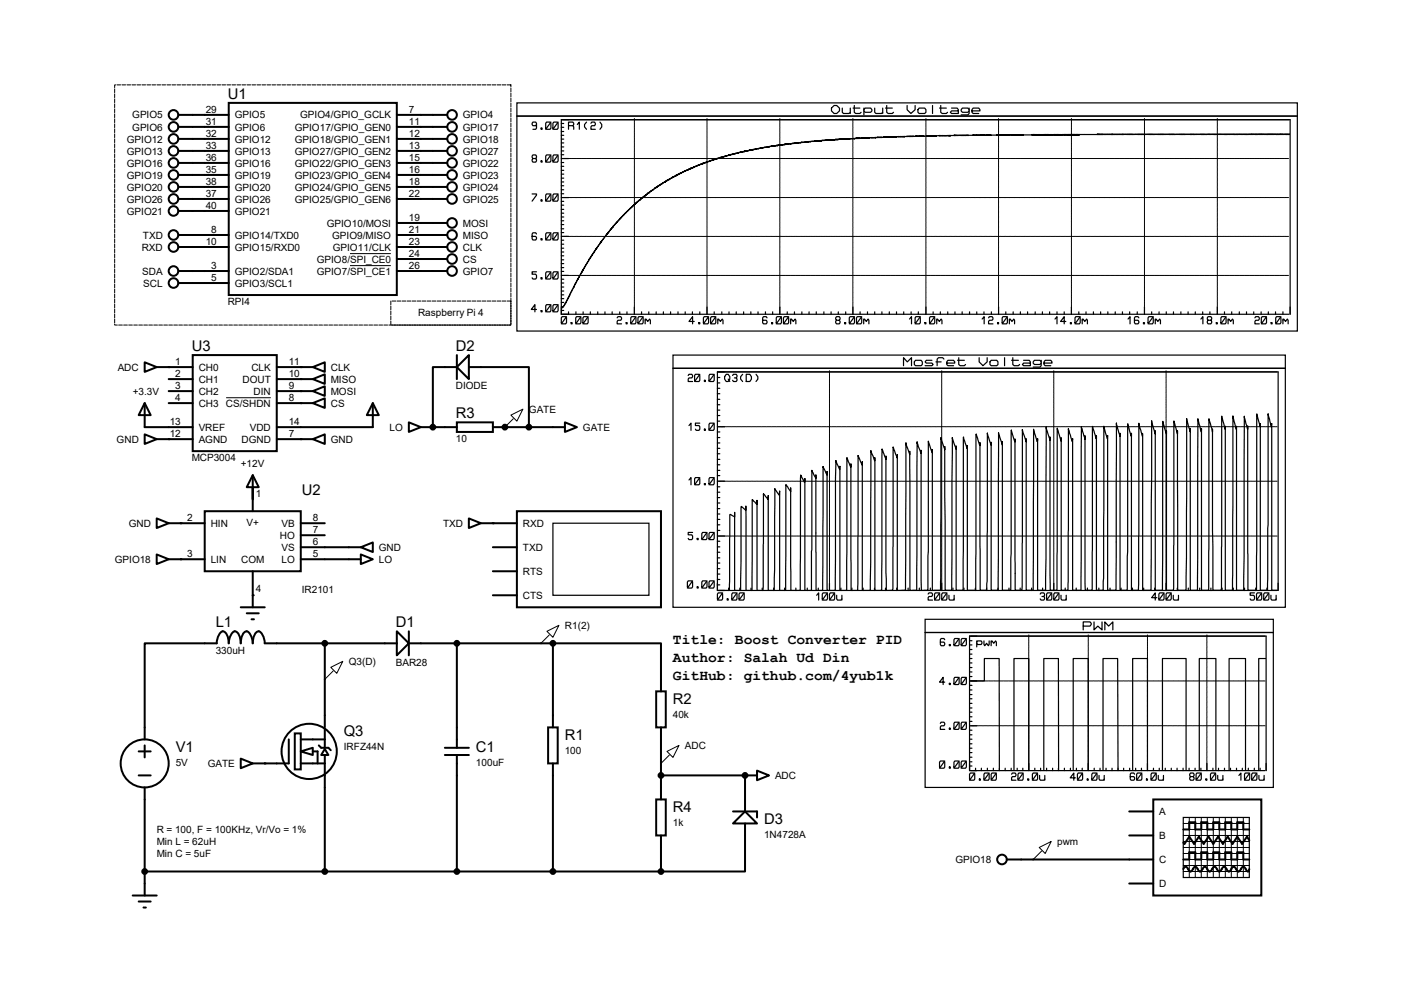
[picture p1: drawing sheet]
<svg xmlns="http://www.w3.org/2000/svg" width="297mm" height="210mm" viewBox="0 0 297 210" stroke-linecap="round" stroke-linejoin="round" font-family="sans-serif">
<g fill="none" stroke="#000" stroke-width=".42">
<path d="M37.7 24.3h10.7M37.7 26.8h10.7M37.7 31.9h10.7M37.7 37h10.7M37.7 29.4h10.7M37.7 34.5h10.7M37.7 39.5h10.7M48.4 21.8h35.5v40.6h-35.5zM83.9 24.3h10.7M83.9 26.8h10.7M83.9 31.9h10.7M83.9 37h10.7"/>
<path d="M83.9 29.4h10.7M83.9 34.5h10.7M83.9 39.5h10.7M37.7 57.3h10.7M37.7 59.9h10.7M37.7 42.1h10.7M37.7 52.2h10.7M37.7 44.6h10.7M37.7 49.7h10.7M83.9 57.3h10.7M83.9 42.1h10.7M83.9 52.2h10.7"/>
<path d="M83.9 49.7h10.7M83.9 47.2h10.7M83.9 54.8h10.7M30.6 76.6l2.5 1-2.5 1.1zM33.1 77.6h7.7M40.8 75.1h17.7v20.3h-17.7zM58.5 77.6h7.7M66.2 77.6l2.5-1v2.1zM96.6 77.6h-5v12.7M96.6 75.1v5.1M99.2 75.1v5.1l-2.6-2.6zM99.2 77.6h12.7v12.7"/>
<path d="M30.6 91.9l2.5 1-2.5 1zM30.6 85.3l1.3 2.5h-2.6zM30.6 85.3v5h10.2M33.1 92.9h7.7M35.7 80.2h5.1M35.7 82.7h5.1M35.7 85.3h5.1M58.5 80.2h7.7M58.5 82.7h7.7M58.5 92.9h7.7M58.5 85.3h7.7M66.2 80.2l2.5-1v2z"/>
<path d="M66.2 82.7l2.5-1v2zM66.2 92.9l2.5-1v2zM66.2 85.3l2.5-1.1v2.1zM78.9 85.3l1.2 2.5h-2.5zM78.9 85.3v5h-20.4M86.5 89.3l2.5 1-2.5 1.1zM89 90.3h7.6M96.6 89.3h7.7v2.1h-7.7zM104.3 90.3h15.2M119.5 89.3l2.5 1-2.5 1.1zM33.1 109.6l2.6 1.1-2.6 1zM33.1 117.3l2.6 1-2.6 1z"/>
<path d="M35.7 118.3h7.6M35.7 110.7h7.6M43.3 108.1h20.3v12.7h-20.3zM53.5 100.5l1.2 2.5h-2.5zM53.5 100.5v7.6M63.6 115.7h12.7M63.6 118.3h12.7M63.6 110.7h5.1M63.6 113.2h5.1M76.3 115.7l2.6-1v2.1zM76.3 117.3l2.6 1-2.6 1zM99.2 109.6l2.5 1.1-2.5 1z"/>
<path d="M101.7 110.7h7.6M104.3 115.7h5M109.3 108.1h30.5v20.3h-30.5zM50.9 128.4h5.1M52.2 129.7h2.5M53.2 131h.5M53.5 120.8v7.6M68.7 136.1v17.7M83.9 133.5l2.6 2.6-2.6 2.5zM83.9 136.1h-27.9a2.69 2.69 0 0 0-1.3-2.6 2.31 2.31 0 0 0-1.2 2.6 2.69 2.69 0 0 0-1.3-2.6 2.31 2.31 0 0 0-1.3 2.6 2.31 2.31 0 0 0-1.2-2.6 2.69 2.69 0 0 0-1.3 2.6 2.31 2.31 0 0 0-1.3-2.6 2.69 2.69 0 0 0-1.3 2.6h-15.2v20.3M86.5 136.1h30.5M86.5 133.5v5.1"/>
<path d="M96.6 136.1v22.1M104.3 120.8h5M104.3 125.9h5M117 136.1h22.8v10.1M117 136.1v17.7M29.3 158.9h2.6M30.6 157.6v2.6M61.1 156.4v5.1h-7.6M62.4 155.1h1.2v7.6h-1.2zM63.6 158.9l2.6-.7v1.5zM63.6 156.4h5.1M66.2 158.9h1v2.6"/>
<path d="M67.4 157.6l.5 .6h1.6l.5 .5M68.7 158.4l.8 1.3h-1.6zM68.7 154.1v4.1M68.7 159.7v24.6M94.1 158.2h5.1M94.1 159.7h5.1M96.6 159.7v24.6M116 153.8h2v7.7h-2zM138.8 146.2h2v7.6h-2zM139.8 153.8v15.3M29.3 164h2.6M30.6 166.5v22.9"/>
<path d="M50.9 160.4l2.6 1.1-2.6 1zM63.6 161.5h5.1M117 161.5v22.8M138.8 169.1h2v7.6h-2zM139.8 176.7v7.6M139.8 164h20.3M155.1 171.6h5v1.3M157.6 171.6l2.5 2.6h-5zM157.6 174.2v10.1h-17.8M157.6 164v7.6M160.1 163l2.6 1-2.6 1zM238.9 171.6h5.1"/>
<path d="M238.9 176.7h5.1M244 169.1h22.8v20.3h-22.8zM250.3 175.4h1.3v-1.5h1.3v1.5h1.2v-1.5h1.3v1.5h1.3v-1.5h1.2v1.5h1.3v-1.5h1.3v1.5h1.2v-1.5h1.3v1.5h1.3M264.3 177.7l-.5-.7-1 1.5-1.1-1.5-1 1.5-1-1.5-1 1.5-1-1.5-1 1.5-1-1.5-1.1 1.5-1-1.5-1 1.5-1-1.5-1 1.5-.3-.3M28.1 189.4h5M29.3 190.7h2.6M30.4 191.9h.5M30.6 184.3h109.2M213 181.8h31M238.9 186.9h5.1M250.3 183.8l.5-.5 1 1 1.1-1 1 1 1-1 1 1 1-1 1 1 1.1-1 1 1 1-1 1 1 1-1 1 1 .3-.5M250.3 181.8h1.3v-1.5h1.3v1.5h1.2v-1.5h1.3v1.5h1.3v-1.5h1.2v1.5h1.3v-1.5h1.3v1.5h1.2v-1.5h1.3v1.5h1.3"/>
<circle cx="36.7" cy="24.3" r="1.02"/>
<circle cx="36.7" cy="31.9" r="1.02"/>
<circle cx="36.7" cy="29.4" r="1.02"/>
<circle cx="36.7" cy="39.5" r="1.02"/>
<circle cx="36.7" cy="37" r="1.02"/>
<circle cx="36.7" cy="34.5" r="1.02"/>
<circle cx="36.7" cy="26.8" r="1.02"/>
<circle cx="95.6" cy="34.5" r="1.02"/>
<circle cx="95.6" cy="31.9" r="1.02"/>
<circle cx="95.6" cy="24.3" r="1.02"/>
<circle cx="95.6" cy="29.4" r="1.02"/>
<circle cx="95.6" cy="26.8" r="1.02"/>
<circle cx="95.6" cy="37" r="1.02"/>
<circle cx="95.6" cy="39.5" r="1.02"/>
<circle cx="36.7" cy="42.1" r="1.02"/>
<circle cx="36.7" cy="57.3" r="1.02"/>
<circle cx="36.7" cy="52.2" r="1.02"/>
<circle cx="36.7" cy="49.7" r="1.02"/>
<circle cx="36.7" cy="44.6" r="1.02"/>
<circle cx="36.7" cy="59.9" r="1.02"/>
<circle cx="95.6" cy="47.2" r="1.02"/>
<circle cx="95.6" cy="52.2" r="1.02"/>
<circle cx="95.6" cy="42.1" r="1.02"/>
<circle cx="95.6" cy="49.7" r="1.02"/>
<circle cx="95.6" cy="54.8" r="1.02"/>
<circle cx="95.6" cy="57.3" r="1.02"/>
<circle cx="65.4" cy="158.9" r="5.8"/>
<circle cx="30.6" cy="161.5" r="5.1"/>
<circle cx="212" cy="181.8" r="1.02"/>
</g>
<g fill="#000">
<circle cx="35.7" cy="77.6" r=".21"/>
<circle cx="63.6" cy="77.6" r=".21"/>
<circle cx="35.7" cy="92.9" r=".21"/>
<circle cx="63.6" cy="80.2" r=".21"/>
<circle cx="63.6" cy="85.3" r=".21"/>
<circle cx="63.6" cy="92.9" r=".21"/>
<circle cx="63.6" cy="82.7" r=".21"/>
<circle cx="91.6" cy="90.3" r=".21"/>
<circle cx="106.8" cy="90.3" r=".21"/>
<circle cx="38.2" cy="118.3" r=".21"/>
<circle cx="38.2" cy="110.7" r=".21"/>
<circle cx="104.3" cy="110.7" r=".21"/>
<circle cx="53.5" cy="125.9" r=".21"/>
<circle cx="56" cy="161.5" r=".21"/>
<circle cx="157.6" cy="164" r=".21"/>
</g>
<path d="M24.3 17.9h83.8v50.8h-83.8zM82.7 63.7h25.4v5h-25.4z" fill="none" stroke="#000" stroke-width=".21" stroke-dasharray=".8 .3"/>
<g fill="none" stroke="#000" stroke-width=".21">
<path d="M119 33.5h153.7M134.2 25.1v41.4M149.6 25.1v41.4M165 25.1v41.4M180.4 25.1l.1 41.4M195.9 25.1v41.4M211.2 25.1l.1 41.4M226.7 25.1v41.4M242.1 25.1v41.4M257.5 25.1l.1 41.4M74 53.6h8.7M74 56.2h8.7"/>
<path d="M119 58.3h153.7M119 50h153.7M119 41.8h153.7M175.5 78.4v46.5M199.2 78.4l.1 46.5M222.9 78.4l.1 46.5M246.7 78.4v46.5M47.8 84.1h9.5M108.1 87.8l2.5-1.3-1.3 2.6zM108.6 88.6l-1.8 1.7M152 90.3h118.2M152 113.4h118.2"/>
<path d="M152 101.8h118.2M115.7 133.5l2.5-1.3-1.2 2.6zM116.2 134.3l-1.8 1.8M217.6 134.3l.1 28.7M230.2 134.3l.1 28.7M242.7 134.3l.1 28.7M255.3 134.3l.1 28.7M70 141.1l2.5-1.2-1.3 2.5zM70.5 141.9l-1.8 1.8M141.1 158.9l2.5-1.3-1.2 2.6zM141.6 159.7l-1.8 1.8M205.4 153.5h62.2"/>
<path d="M205.4 144h62.2M219.8 179.2l2.6-1.2-1.3 2.5zM250.3 176.7h14M250.3 174.2h14M250.3 175.4h14M250.3 178h14M250.3 179.2h14M251.6 172.9v12.7M252.9 172.9v12.7M254.1 172.9l.1 12.7M255.4 172.9v12.7M256.7 172.9v12.7"/>
<path d="M257.9 172.9l.1 12.7M259.2 172.9v12.7M260.5 172.9v12.7M261.7 172.9l.1 12.7M263 172.9l.1 12.7M220.3 180l-1.7 1.8M250.3 180.5h14M250.3 181.8h14M250.3 183h14M250.3 184.3h14"/>
</g>
<g fill="none" stroke="#000" stroke-width=".25">
<path d="M109.3 21.8h165.1v48.2h-165.1zM109.3 24.6h165.1M112.7 33.5l-.1-.2 .1-.5h.6l.2 .2-.2 .5h-.6l-.1 .3 .1 .5h.6l.2-.3-.2-.5M113.5 26.3l-.2 .3h-.6l-.1-.3 .1-.5h.6l.2 .3v1l-.2 .2h-.6M114.5 34h.2v.3h-.2zM114.5 27.1h.2v.2h-.2zM115.6 32.8h.8l.1 .2v1l-.1 .3h-.8l-.2-.3v-1zM115.6 25.8h.8l.1 .3v1l-.1 .2h-.8l-.2-.2v-1zM116.5 32.8l-1.1 1.5M116.5 25.8l-1.1 1.5M117.1 32.8h.8l.2 .2v1l-.2 .3h-.8l-.1-.3v-1zM117.1 25.8h.8l.2 .3v1l-.2 .2h-.8l-.1-.2v-1z"/>
<path d="M118.1 32.8l-1.1 1.5M118.1 25.8l-1.1 1.5M118.7 39.3h.6M118.7 38.5h.6M118.7 37.7h.6M118.7 36.8h.6M118.7 36h.6M118.7 35.2h.6M118.7 34.4h.6M118.7 33.5h1.6M118.7 32.7h.6M118.7 31.9h.6"/>
<path d="M118.7 31.1h.6M118.7 30.2h.6M118.7 29.4h.6M118.7 28.6h.6M118.7 27.8h.6M118.7 26.9h.6M118.7 26.1h.6M120.3 26.6h.9l.2-.5-.2-.3h-.9v1.5M121.2 26.6l.2 .2v.5M122.1 26.3l.5-.5v1.5M124.1 25.8l-.4 .5v.5l.4 .5M125 26.1l.2-.3h.6l.1 .5-.1 .3h-.6l-.2 .2v.5h.9"/>
<path d="M126.9 25.8l.4 .5v.5l-.4 .5M175.9 22.9l.5-.6h.6l.6 .6v.6l-.6 .5h-.6l-.5-.5zM178.2 22.9v.8l.2 .3h1.2l.3-.3M179.9 22.9v1.1M180.5 22.9h1.4M180.7 22.3v1.4l.3 .3h.9l.3-.3M182.8 22.9v1.4M182.8 23.2l.2-.3h1.2l.2 .3v.3l-.2 .2h-1.2l-.2-.2M185 22.9v.8l.3 .3h1.2l.2-.3M186.7 22.9v1.1M187.3 22.9h1.5M187.6 22.3v1.4l.3 .3h.9l.2-.3"/>
<path d="M191.9 22.3v.9l.8 .8 .9-.8v-.9M194.4 22.9h1.2l.3 .3v.5l-.3 .3h-1.2l-.2-.3v-.5zM197.3 22.3v1.7M198.8 22.9h1.4M199 22.3v1.4l.3 .3h.9l.2-.3M201.3 22.9h1.2l.2 .3v.8h-1.4l-.3-.3 .3-.2h1.4M205 22.9v1.1l-.2 .3h-1.5M205 23.2l-.2-.3h-1.2l-.3 .3v.3l.3 .2h1.2l.2-.2M205.6 23.5h1.7l-.2-.6h-1.2l-.3 .3v.5l.3 .3h1.2M272.8 28.4h-54.5l-1.8 .2-17.8 .1-.6 .1-2.1-.1-.5 .1-7.1 .1-.4 .1h-1.1l-.3 .1-9.1 .3-.2 .1h-.6l-.1 .1-5.5 .3-.1 .2-.5-.1-.1 .1-1.8 .1-.1 .1-.4-.1-.1 .2-5.4 .6-3.9 .7-.1 .1-.1-.1-2.2 .6h-.1l-.1 .1-3.6 .8v.2l-.1-.1v.1l-.8 .1-.7 .4-.1-.1-1.4 .6-.1-.1-5.9 2.5v.2l-1.3 .5v.2l-1 .4-.3 .4-1.7 .9-4.6 3.5-4.5 4.6-.4 .6-.6 .6-.2 .4-.1-.1-.8 1-.6 1-.1 .1-.2 .3-.1 .1-2 2.9-2 3.4-3.4 6.7-.3 .4-.5 .2M112.6 41h.9v.3l-.9 1.2M113.5 57.5h-.9v.5h.7l.2 .3v.5l-.2 .2h-.6l-.1-.2"/>
<path d="M113.5 49.5l-.2-.3h-.6l-.1 .3v1l.1 .3h.6l.2-.3-.2-.5h-.7M114.5 58.8h.2v.2h-.2zM114.5 50.5h.2v.3h-.2zM114.5 42.3h.2v.2h-.2zM115.6 57.5h.8l.1 .2v1.1l-.1 .2h-.8l-.2-.2v-1.1zM115.6 49.2h.8l.1 .3v1l-.1 .3h-.8l-.2-.3v-1zM115.6 41h.8l.1 .3v1l-.1 .2h-.8l-.2-.2v-1zM116.5 57.5l-1.1 1.5M116.5 49.2l-1.1 1.6M116.5 41l-1.1 1.5M117.1 57.5h.8l.2 .2v1.1l-.2 .2h-.8l-.1-.2v-1.1zM117.1 49.2h.8l.2 .3v1l-.2 .3h-.8l-.1-.3v-1z"/>
<path d="M117.1 41h.8l.2 .3v1l-.2 .2h-.8l-.1-.2v-1zM118.1 57.5l-1.1 1.5M118.1 49.2l-1.1 1.6M118.1 41l-1.1 1.5M118.7 59.9h.6M118.7 59.1h.6M118.7 58.3h1.6M118.7 57.4h.6M118.7 56.6h.6M118.7 55.8h.6M118.7 54.9h.6M118.7 54.1h.6"/>
<path d="M118.7 53.3h.6M118.7 52.5h.6M118.7 51.6h.6M118.7 50.8h.6M118.7 50h1.6M118.7 49.2h.6M118.7 48.4h.6M118.7 47.5h.6M118.7 46.7h.6M118.7 45.9h.6M118.7 45.1h.6M118.7 44.3h.6"/>
<path d="M118.7 43.4h.6M118.7 42.6h.6M118.7 41.8h1.6M118.7 41h.6M118.7 40.1h.6M113.5 65.4h-1.1l.8-1v1.6M114.5 65.7h.2v.3h-.2zM115.6 64.4h.8l.1 .3v1l-.1 .3h-.8l-.2-.3v-1zM116.5 64.4l-1.1 1.6M117.1 64.4h.8l.2 .3v1l-.2 .3h-.8l-.1-.3v-1zM118.1 64.4l-1.1 1.6M118.7 65.7h.6"/>
<path d="M118.7 64.9h.6M118.7 64h.6M118.7 63.2h.6M118.7 62.4h.6M118.7 61.6h.6M118.7 60.7h.6M118.9 67h.8l.1 .2v1l-.1 .3h-.8l-.2-.3v-1zM119.8 67l-1.1 1.5M120.3 66v.5M120.8 68.2h.2v.3h-.2zM121.8 66v.5M122 67h.7l.2 .2v1l-.2 .3h-.7l-.2-.3v-1z"/>
<path d="M122.9 67l-1.1 1.5M123.4 66v.5M123.5 67h.7l.2 .2v1l-.2 .3h-.7l-.2-.3v-1zM124.4 67l-1.1 1.5M124.9 66v.5M126.4 66v.5M128 66v.5M129.5 66v.5M130.6 67.2l.1-.2h.6l.2 .5-.2 .2h-.6l-.1 .3v.5h.9M131.1 66v.5M132.5 68.2h.2v.3h-.2zM132.6 66v.5"/>
<path d="M133.6 67h.8l.1 .2v1l-.1 .3h-.8l-.2-.3v-1zM134.2 64.9v1.6M134.5 67l-1.1 1.5M135.1 67h.8l.2 .2v1l-.2 .3h-.8l-.1-.3v-1zM135.7 66v.5M136.1 67l-1.1 1.5M136.5 67.7l.2-.2 .3 .5 .4-.5 .2 .2v.8M136.5 67.5v1M137.2 66v.5M138.8 66v.5M140.3 66v.5M141.9 66v.5"/>
<path d="M142.4 75.1h129.5v53.3h-129.5zM142.4 77.9h129.5M143.4 66v.5M144.9 66v.5M145.6 79.4l.2-.2h.5l.2 .5-.2 .2h-.5l-.2 .3v.5h.9M146.5 66v.5M146.9 68h-1.1l.7-1v1.5M147.1 79.2h.8l.1 .2v1l-.1 .3h-.8l-.2-.3v-1zM147.8 68.2h.2v.3h-.2zM148 66v.5M148 79.2l-1.1 1.5M149 67h.7l.2 .2v1l-.2 .3h-.7l-.2-.3v-1z"/>
<path d="M149.6 64.9v1.6M149.9 67l-1.1 1.5M150.2 79.2h.7l.2 .2v1l-.2 .3h-.7l-.2-.3v-1zM150.5 67h.8l.1 .2v1l-.1 .3h-.8l-.2-.3v-1zM151.1 66v.5M151.1 79.2l-1.1 1.5M151.4 67l-1.1 1.5M151.8 79.8h.5M151.8 67.7l.2-.2 .4 .5 .4-.5 .2 .2v.8M151.8 67.5v1M152.7 66v.5M153.6 79.2h.5l.3 .5v.5l-.3 .5h-.5l-.3-.5v-.5z"/>
<path d="M154.2 66v.5M155 79.4l.2-.2h.5l.2 .2-.2 .5 .2 .5-.2 .3h-.5l-.2-.3M155.4 79.9h.3M155.7 66v.5M157.1 79.2l-.4 .5v.5l.4 .5M157.3 66v.5M157.9 79.2h.7l.4 .5v.5l-.4 .5h-.7zM158.8 66v.5M159.9 79.2l.4 .5v.5l-.4 .5M160.4 66v.5M161.9 66v.5M162.3 67.2l-.2-.2h-.6l-.2 .2v1l.2 .3h.6l.2-.3-.2-.5h-.8"/>
<path d="M163.2 68.2h.2v.3h-.2zM163.4 66v.5M164.4 67h.7l.2 .2v1l-.2 .3h-.7l-.2-.3v-1zM165 64.9v1.6M165.3 67l-1.1 1.5M165.9 67h.8l.1 .2v1l-.1 .3h-.8l-.2-.3v-1zM166.5 66v.5M166.8 67l-1.1 1.5M167.3 67.7l.1-.2 .4 .5 .4-.5 .2 .2v.8M167.3 67.5v1M168.1 66v.5M169.6 66v.5"/>
<path d="M171.2 66v.5M172.7 66v.5M174.3 66v.5M175.8 66v.5M177 67.7l-.2-.2 .2-.5h.5l.2 .2-.2 .5h-.5l-.2 .3 .2 .5h.5l.2-.3-.2-.5M177.3 66v.5M178.7 68.2h.2v.3h-.2zM178.9 66v.5M179.8 67h.8l.2 .2v1l-.2 .3h-.8l-.1-.3v-1zM180.4 64.9v1.6M180.8 67l-1.1 1.5M181.4 67h.7l.2 .2v1l-.2 .3h-.7l-.2-.3v-1z"/>
<path d="M181.9 66v.5M182.3 67l-1.1 1.5M182.7 67.7l.2-.2 .4 .5 .3-.5 .2 .2v.8M182.7 67.5v1M183.5 66v.5M185 66v.5M186.6 66v.5M188.1 66v.5M189.7 66v.5M191.1 77.3v-1.7l.8 .9 .9-.9v1.7M191.2 66v.5M192.4 67.5l.4-.5v1.5"/>
<path d="M192.7 66v.5M193.7 76.2h1.2l.2 .3v.6l-.2 .2h-1.2l-.3-.2v-.6zM193.8 67h.7l.2 .2v1l-.2 .3h-.7l-.2-.3v-1zM194.3 66v.5M194.7 67l-1.1 1.5M195.7 68.2h.2v.3h-.2zM195.9 64.9v1.6M196.8 67h.8l.1 .2v1l-.1 .3h-.8l-.2-.3v-1zM197.1 76.2h-1.1l-.3 .3 .3 .3h1.1l.3 .3-.3 .2h-1.4M197.4 66v.5M197.7 67l-1.1 1.5M198 76.5h1.1"/>
<path d="M198.2 67.7l.1-.2 .4 .5 .4-.5 .2 .2v.8M198.2 67.5v1M198.9 66v.5M199.7 75.9l-.3-.3h-.9l-.3 .3v1.4M200.3 76.8h1.7l-.3-.6h-1.2l-.2 .3v.6l.2 .2h1.2M200.5 66v.5M202 66v.5M202.6 76.2h1.4M202.8 75.6v1.5l.3 .2h.9l.3-.2M203.5 66v.5M205.1 66v.5M206.6 66v.5"/>
<path d="M207.1 75.6v.9l.8 .8 .9-.8v-.9M207.8 67.5l.4-.5v1.5M208.2 66v.5M209.1 67.2l.2-.2h.6l.2 .5-.2 .2h-.6l-.2 .3v.5h1M209.7 76.2h1.2l.2 .3v.6l-.2 .2h-1.2l-.3-.2v-.6zM209.7 66v.5M211 68.2h.2v.3h-.2zM211.2 64.9v1.6M212.2 67h.7l.2 .2v1l-.2 .3h-.7l-.2-.3v-1zM212.5 75.6v1.7M212.8 66v.5M213.1 67l-1.1 1.5"/>
<path d="M213.5 67.7l.2-.2 .4 .5 .4-.5 .1 .2v.8M213.5 67.5v1M214 76.2h1.4M214.2 75.6v1.5l.3 .2h.9l.3-.2M214.3 66v.5M215.9 66v.5M216.5 76.2h1.2l.3 .3v.8h-1.5l-.2-.2 .2-.3h1.5M217.4 66v.5M219 66v.5M220.3 76.2v1.1l-.3 .3h-1.4M220.3 76.5l-.3-.3h-1.2l-.2 .3v.3l.2 .3h1.2l.3-.3M220.5 66v.5"/>
<path d="M220.9 76.8h1.6l-.2-.6h-1.2l-.2 .3v.6l.2 .2h1.2M222 66v.5M223.2 67.5l.4-.5v1.5M223.6 66v.5M225.1 66v.5M225.5 68h-1.1l.7-1v1.5M226.4 68.2h.3v.3h-.3zM226.7 64.9v1.6M227.6 67h.7l.2 .2v1l-.2 .3h-.7l-.2-.3v-1zM228.2 66v.5M228.5 67l-1.1 1.5M228.9 67.7l.2-.2 .4 .5 .4-.5 .1 .2v.8"/>
<path d="M228.9 67.5v1M229.7 66v.5M231.3 66v.5M232.8 66v.5M234.4 66v.5M235.9 66v.5M237.4 66v.5M238.6 67.5l.5-.5v1.5M239 66v.5M240.6 66v.5M240.9 67.2l-.2-.2h-.5l-.2 .2v1l.2 .3h.5l.2-.3-.2-.5h-.7M241.9 68.2h.2v.3h-.2z"/>
<path d="M242.1 64.9v1.6M243 67h.8l.2 .2v1l-.2 .3h-.8l-.1-.3v-1zM243.6 66v.5M244 67l-1.1 1.5M244.4 67.7l.2-.2 .3 .5 .4-.5 .2 .2v.8M244.4 67.5v1M245.2 66v.5M246.7 66v.5M248.2 66v.5M249.8 66v.5M251.3 66v.5M252.9 66v.5"/>
<path d="M254 67.5l.5-.5v1.5M254.4 66v.5M255.6 67.7l-.2-.2 .2-.5h.6l.1 .2-.1 .5h-.6l-.2 .3 .2 .5h.6l.1-.3-.1-.5M255.9 66v.5M257.3 68.2h.2v.3h-.2zM257.5 64.9v1.6M258.4 67h.8l.2 .2v1l-.2 .3h-.8l-.1-.3v-1zM259 66v.5M259.4 67l-1.1 1.5M259.8 67.7l.2-.2 .3 .5 .4-.5 .2 .2v.8M259.8 67.5v1M260.6 66v.5"/>
<path d="M262.2 66v.5M263.7 66v.5M265.2 66v.5M265.5 67.2l.1-.2h.6l.2 .5-.2 .2h-.6l-.1 .3v.5h.9M266.8 66v.5M267 67h.8l.1 .2v1l-.1 .3h-.8l-.2-.3v-1zM267.9 67l-1.1 1.5M268.3 66v.5M268.9 68.2h.2v.3h-.2zM269.8 66v.5M270 67h.8l.2 .2v1l-.2 .3h-.8l-.1-.3v-1zM271 67l-1.1 1.5"/>
<path d="M271.4 67.7l.2-.2 .3 .5 .4-.5 .2 .2v.8M271.4 66v.5M271.4 67.5v1M272.7 66.5h-154v-41.2h154.2v41.2M145.8 90l.4-.5v1.5M148 89.5h-.9v.5h.8l.1 .3v.5l-.1 .2h-.6l-.2-.2M149 90.8h.2v.2h-.2zM149 80.4h.2v.3h-.2zM150.2 89.5h.7l.2 .2v1.1l-.2 .2h-.7l-.2-.2v-1.1zM151.1 89.5l-1.1 1.5M151.8 99.5h.5M151.8 98.3h.5"/>
<path d="M151.8 97.2h.5M151.8 96h.5M151.8 94.8h.5M151.8 93.7h.5M151.8 92.5h.5M151.8 91.4h.5M151.8 90.3h1.5M151.8 89.1h.5M151.8 87.9h.5M151.8 86.7h.5M151.8 85.6h.5M151.8 84.5h.5"/>
<path d="M151.8 83.3h.5M151.8 82.1h.5M151.8 81h.5M154.1 80.2l.3 .5M117 110.7h20.3v15.2h-20.3zM145.8 101.5l.4-.5v1.5M146.5 112.6h-.9v.5h.7l.2 .3v.5l-.2 .2h-.5l-.2-.2M147.1 101h.8l.1 .3v1l-.1 .2h-.8l-.2-.2v-1zM147.5 113.9h.2v.2h-.2zM148 101l-1.1 1.5M148.6 112.6h.8l.2 .3v1l-.2 .2h-.8l-.1-.2v-1zM149 102.3h.2v.2h-.2z"/>
<path d="M149.6 112.6l-1.1 1.5M150.2 112.6h.7l.2 .3v1l-.2 .2h-.7l-.2-.2v-1zM150.2 101h.7l.2 .3v1l-.2 .2h-.7l-.2-.2v-1zM151.1 112.6l-1.1 1.5M151.1 101l-1.1 1.5M151.8 113.3v-1.2v12.7l2.5 .1 .1-16.1 1 .5v-.9v16.5h1.3l.1-17.5v-.3l1 .8v-.9v17.9h1.2l.1-19.2 1 1v-.9v18.9l.1 .2h1.2l.1-20.4 1 1.1v-.8v20.1h1.2l.2-21.5 1 1.4v-.9v21h1.3l.1-22.4 1 1.5v-.8v21.7h1.9l.2-24.4 .8 1.5 .1-.8v23.7h1.3l.1-25.4 .9 1.7v-.7v24.4l1.4-.1 .1-26.1 .9 1.8v-.8v25.1l1.7 .1 .1-27.5 .8 1.9 .1-.7v26.2l1.3 .1 .1-.1 .1-28 .8 2v-.7v26.8h1.4l.1-28.5 .9 2v-.7v27.1l1.7 .1 .1-29.6 .8 2.2 .1-.7v28h1.4l.1-29.8 .8 2.2v-.7l.1 28.3 1.3 .1 .1-30.3 .9 2.3v-.7v28.6l1.7 .1 .1-31.2 .8 2.4v-.6l.1 29.3 1.3 .1 .2-31.4v.3l.9 2.1v-.7v29.6l1.3 .1 .2-8.2v-23.4l.8 2.5v-.7v29.7h1.8l.1-32.2 .8 2.5v-.7v30.4h1.4l.2-32.3 .8 2.5v-.6v30.4h1.4l.1-32.4 .8 2.5v-.7v30.6h1.8l.1-33 .8 2.4v-.6v31.2h1.4l.2-33.2 .8 2.5v-.5v31.2h1.5v-33.2l.8 2.5v-.7v31.4h1.8l.2-33.9 .7 2.6v-.6l.1 31.9h1.4l.1-34 .8 2.6v-.6v32h1.5l.1-34 .7 2.6 .1-.6v32h1.6l.2-34.5 .8 2.8v-.6l.1 32.3h1.4l.1-34.2 .8 2.7v-.7v32.2h1.4l.1-34.1 .9 2.7v-.6v32h1.7l.2-34.5 .7 2.6v-.7l.1 32.6h1.4l.1-34.6 .8 2.6v-.6v32.6h1.5l.1-34.6 .8 2.6v-.6v32.5a.36 .36 0 0 0 .6 .1h1.2l.1-35.3 .7 2.8v-.6v33.1h1.5l.1-.1 .1-35.1 .8 2.7v-.6v33.1h1.4l.1-35.3 .8 2.8v-.6v.1v33h1.8l.1-35.8 .8 2.8v-.7v33.7h1.5l.1-35.7 .7 2.7 .1-.7v33.7h1.4l.1-35.8 .8 2.8v-.7v33.7h1.8l.1-36.2 .8 2.7v-.6v34.1h1.5l.1-36.2 .7 2.7 .1-.6v33.9a.23 .23 0 0 0 .1 .3 .23 .23 0 0 0 .3-.1h1.1v-.1v-36.1l.8 2.8v-.6l.1 34h1.8v-36.8l.8 2.8v-.6v34.6h1.5l.1-36.8 .7 2.8 .1-.6v34.6h1.5l.1-36.7 .7 2.7v-.7l.1 34.7h1.8l.1-37.3 .7 2.8v-.7v35.2h1.5l.2-37.3 .6 2.8 .1-.7v35.2h1.2M151.8 119.1h.5M151.8 118h.5M151.8 116.8h.5M151.8 115.7h.5M151.8 114.5h.5M151.8 113.4h1.5"/>
<path d="M151.8 112.2h.5M151.8 111h.5M151.8 109.9h.5M151.8 108.7h.5M151.8 107.6h.5M151.8 106.4h.5M151.8 105.2h.5M151.8 104.1h.5M151.8 103h.5M151.8 101.8h1.5M151.8 100.6h.5M145.6 122.9h.7l.2 .2v1l-.2 .3h-.7l-.2-.3v-1z"/>
<path d="M146.5 122.9l-1.1 1.5M147.5 124.1h.2v.3h-.2zM148.6 122.9h.8l.2 .2v1l-.2 .3h-.8l-.1-.3v-1zM149.6 122.9l-1.1 1.5M150.2 122.9h.7l.2 .2v1l-.2 .3h-.7l-.2-.3v-1zM151.1 122.9l-1.1 1.5M151.8 123.7h.5M151.8 122.6h.5M151.8 121.4h.5M151.8 120.3h.5M151.9 125.4h.8l.2 .2v1.1l-.2 .2h-.8l-.1-.2v-1.1zM152.9 125.4l-1.1 1.5"/>
<path d="M153.8 126.7h.3v.2h-.3zM154.1 124.4v.5M155 125.4h.7l.2 .2v1.1l-.2 .2h-.7l-.2-.2v-1.1zM155.9 125.4l-1.1 1.5M156.5 125.4h.8l.1 .2v1.1l-.1 .2h-.8l-.2-.2v-1.1zM156.5 124.4v.5M157.4 125.4l-1.1 1.5M158.9 124.4v.5M161.2 124.4v.5M163.7 124.4v.5M166 124.4v.5M168.4 124.4v.5"/>
<path d="M170.8 124.4v.5M172.8 125.9l.4-.5v1.5M173.1 124.4v.5M174.1 125.4h.8l.1 .2v1.1l-.1 .2h-.8l-.2-.2v-1.1zM175 125.4l-1.1 1.5M175.5 123.4v1.5M175.6 125.4h.8l.2 .2v1.1l-.2 .2h-.8l-.1-.2v-1.1zM176.6 125.4l-1.1 1.5M177 125.9v.8l.2 .2h.7l.2-.2M177.9 124.4v.5M178.1 125.9v1M180.2 124.4v.5"/>
<path d="M182.6 124.4v.5M185 124.4v.5M187.3 124.4v.5M189.7 124.4v.5M192.1 124.4v.5M194.5 124.4v.5M195.7 131h73.7v35.5h-73.7zM195.7 133.8h73.7M196.3 125.6l.2-.2h.6l.2 .5-.2 .3h-.6l-.2 .2v.5h1M196.8 124.4v.5M197.9 125.4h.7l.2 .2v1.1l-.2 .2h-.7l-.2-.2v-1.1zM198.8 125.4l-1.1 1.5"/>
<path d="M199.2 123.4v1.5M199.4 125.4h.8l.1 .2v1.1l-.1 .2h-.8l-.2-.2v-1.1zM199.9 135.3l-.2-.3h-.6l-.2 .3v1l.2 .3h.6l.2-.3-.2-.5h-.8M200.3 125.4l-1.1 1.5M200.7 125.9v.8l.2 .2h.8l.1-.2M200.8 136.3h.2v.3h-.2zM201.6 124.4v.5M201.8 125.9v1M202 135h.7l.2 .3v1l-.2 .3h-.7l-.2-.3v-1zM202.9 135l-1.1 1.6M203.5 135h.8l.1 .3v1l-.1 .3h-.8l-.2-.3v-1zM203.9 124.4v.5"/>
<path d="M204.4 135l-1.1 1.6M205.1 139.3h.5M205.1 138.3h.5M205.1 137.4h.5M205.1 136.4h.5M205.1 135.5h.5M206.3 124.4v.5M206.6 135.6v1.2M206.6 135.8l.2-.2h.8l.1 .2-.1 .5h-.8l-.2-.2M208.2 135.6v.7l.1 .3 .4-.5 .4 .5 .2-.3v-.7M208.7 124.4v.5M209.7 135.8l.1-.2 .4 .5 .4-.5 .2 .2v.8"/>
<path d="M209.7 135.6v1M211.1 124.4v.5M213.4 124.4v.5M215.8 124.4v.5M218.2 124.4v.5M220 125.6l.2-.2h.6l.2 .2-.2 .6 .2 .5-.2 .2h-.6l-.2-.2M220.4 126.2h.4M220.6 124.4v.5M221.6 125.4h.7l.2 .2v1.1l-.2 .2h-.7l-.2-.2v-1.1zM222.5 125.4l-1.1 1.5M222.9 123.4v1.5M223.1 125.4h.8l.1 .2v1.1l-.1 .2h-.8l-.2-.2v-1.1z"/>
<path d="M224 125.4l-1.1 1.5M224.5 125.9v.8l.1 .2h.8l.2-.2M225.3 124.4v.5M225.6 125.9v1M227.7 124.4v.5M229.2 132.4h1.4l.2-.6-.2-.3h-1.4v1.7M230 124.4v.5M231.4 131.5v1.7l.8-.8 .9 .8v-1.7M232.5 124.4v.5M233.7 133.2v-1.7l.8 .9 .9-.9v1.7M234.8 124.4v.5M237.2 124.4v.5"/>
<path d="M239.6 124.4v.5M241.9 124.4v.5M244.3 124.4v.5M244.7 126.4h-1.1l.8-1v1.5M245.3 125.4h.8l.2 .2v1.1l-.2 .2h-.8l-.1-.2v-1.1zM246.3 125.4l-1.1 1.5M246.7 123.4v1.5M246.8 125.4h.8l.2 .2v1.1l-.2 .2h-.8l-.1-.2v-1.1zM247.8 125.4l-1.1 1.5M248.2 125.9v.8l.2 .2h.7l.2-.2M249 124.4v.5M249.3 125.9v1"/>
<path d="M251.4 124.4v.5M253.8 124.4v.5M256.2 124.4v.5M258.5 124.4v.5M260.9 124.4v.5M263.3 124.4v.5M265.4 125.4h-.9v.5h.7l.2 .3v.5l-.2 .2h-.6l-.1-.2M265.6 124.4v.5M266 125.4h.7l.2 .2v1.1l-.2 .2h-.7l-.2-.2v-1.1zM266.9 125.4l-1.1 1.5M267.5 125.4h.8l.1 .2v1.1l-.1 .2h-.8l-.2-.2v-1.1zM267.7 139.3h-1.4v23.7h-2.8v-23.7h-3.5v23.7h-2.8v-23.7h-3.5v23.7h-2.8v-23.7h-5v23.7h-3.2v-23.7h-3.1v23.7h-3.1l-.1-23.7h-3.1v23.7h-3.1v-23.7h-3.2v23.7h-3.1v-23.7h-3.1v23.7h-3.2v-23.7h-3.1v23.7h-3.1v-23.7h-3.2v4.7h-3.1h1.5"/>
<path d="M268 124.4v.5M268.4 125.4l-1.1 1.5M268.9 125.9v.8l.1 .2h.8l.2-.2M270 125.9v1M270.1 124.9h-118.3v-46.2h118.6v46.2M198.9 153l.2-.3h.6l.2 .5-.2 .3h-.6l-.2 .3v.5h1M199.9 144.3h-1.1l.7-1v1.5M200.8 154h.2v.3h-.2zM200.8 144.5h.2v.3h-.2zM202 152.7h.7l.2 .3v1l-.2 .3h-.7l-.2-.3v-1zM202 143.3h.7l.2 .2v1l-.2 .3h-.7l-.2-.3v-1zM202.9 152.7l-1.1 1.6"/>
<path d="M202.9 143.3l-1.1 1.5M203.5 152.7h.8l.1 .3v1l-.1 .3h-.8l-.2-.3v-1zM203.5 143.3h.8l.1 .2v1l-.1 .3h-.8l-.2-.3v-1zM204.4 152.7l-1.1 1.6M204.4 143.3l-1.1 1.5M205.1 159.2h.5M205.1 158.2h.5M205.1 157.3h.5M205.1 156.3h.5M205.1 155.4h.5M205.1 154.4h.5M205.1 153.5h1.5"/>
<path d="M205.1 152.6h.5M205.1 151.6h.5M205.1 150.6h.5M205.1 149.7h.5M205.1 148.8h.5M205.1 147.8h.5M205.1 146.9h.5M205.1 145.9h.5M205.1 144.9h.5M205.1 143.1h.5M205.1 142.1h.5M205.1 141.2h.5"/>
<path d="M205.1 140.2h.5M198.9 161h.8l.2 .2v1l-.2 .3h-.8l-.1-.3v-1zM199.9 161l-1.1 1.5M200.8 162.2h.2v.3h-.2zM202 161h.7l.2 .2v1l-.2 .3h-.7l-.2-.3v-1zM202.9 161l-1.1 1.5M203.5 161h.8l.1 .2v1l-.1 .3h-.8l-.2-.3v-1zM204.4 161l-1.1 1.5M205.1 162h.5M205.1 161.1h.5M205.1 160.1h.5M205.3 163.5h.7l.2 .2v1.1l-.2 .2h-.7l-.2-.2v-1.1z"/>
<path d="M206.2 163.5l-1.1 1.5M206.4 162.5v.5M207.2 164.8h.2v.2h-.2zM207.6 162.5v.5M208.3 163.5h.8l.2 .2v1.1l-.2 .2h-.8l-.1-.2v-1.1zM208.9 162.5v.5M209.3 163.5l-1.1 1.5M209.8 163.5h.8l.2 .2v1.1l-.2 .2h-.8l-.1-.2v-1.1zM210.1 162.5v.5M210.8 163.5l-1.1 1.5M211.4 162.5v.5M212.6 162.5v.5"/>
<path d="M213.9 162.5v.5M214 163.7l.2-.2h.6l.1 .5-.1 .3h-.6l-.2 .2v.5h.9M215.2 162.5v.5M215.5 163.5h.8l.2 .2v1.1l-.2 .2h-.8l-.2-.2v-1.1zM216.4 162.5v.5M216.5 163.5l-1.2 1.5M217.4 164.8h.2v.2h-.2zM217.6 161.5v1.5M218.6 163.5h.7l.2 .2v1.1l-.2 .2h-.7l-.2-.2v-1.1zM218.9 162.5v.5M219.5 163.5l-1.1 1.5M219.9 164v.8l.2 .2h.8l.1-.2"/>
<path d="M220.1 162.5v.5M221 164v1M221.4 162.5v.5M222.7 162.5v.5M223.9 162.5v.5M225.2 162.5v.5M226.4 162.5v.5M227.5 164.5h-1.1l.8-1v1.5M227.7 162.5v.5M228.1 163.5h.8l.1 .2v1.1l-.1 .2h-.8l-.2-.2v-1.1zM228.9 162.5v.5M229 163.5l-1.1 1.5"/>
<path d="M230 164.8h.2v.2h-.2zM230.2 161.5v1.5M231.1 163.5h.8l.2 .2v1.1l-.2 .2h-.8l-.1-.2v-1.1zM231.5 162.5v.5M232.1 163.5l-1.1 1.5M232.5 164v.8l.2 .2h.7l.2-.2M232.7 162.5v.5M233.6 164v1M234 162.5v.5M235.2 162.5v.5M236.5 162.5v.5M237.7 162.5v.5"/>
<path d="M239 162.5v.5M240 163.7l-.1-.2h-.6l-.2 .2v1.1l.2 .2h.6l.1-.2-.1-.5h-.8M240.2 162.5v.5M240.6 163.5h.8l.2 .2v1.1l-.2 .2h-.8l-.1-.2v-1.1zM241.5 162.5v.5M241.6 163.5l-1.1 1.5M242.5 164.8h.2v.2h-.2zM242.7 161.5v1.5M243.7 163.5h.7l.2 .2v1.1l-.2 .2h-.7l-.2-.2v-1.1zM244 162.5v.5M244.6 163.5l-1.1 1.5M245 164v.8l.2 .2h.8l.1-.2"/>
<path d="M245.2 162.5v.5M246.1 164v1M246.5 162.5v.5M247.8 162.5v.5M249 162.5v.5M250.3 162.5v.5M250.3 172.9h14v12.7h-14zM251.5 162.5v.5M251.8 164.3l-.1-.3 .1-.5h.6l.2 .2-.2 .6h-.6l-.1 .2 .1 .5h.6l.2-.2-.2-.5M252.8 162.5v.5M253.2 163.5h.8l.1 .2v1.1l-.1 .2h-.8l-.2-.2v-1.1zM254 162.5v.5"/>
<path d="M254.1 163.5l-1.1 1.5M255.1 164.8h.2v.2h-.2zM255.3 161.5v1.5M256.2 163.5h.8l.2 .2v1.1l-.2 .2h-.8l-.1-.2v-1.1zM256.6 162.5v.5M257.2 163.5l-1.1 1.5M257.6 164v.8l.2 .2h.7l.2-.2M257.8 162.5v.5M258.7 164v1M259 162.5v.5M260.3 162.5v.5M261.6 162.5v.5"/>
<path d="M262.1 164l.4-.5v1.5M262.8 162.5v.5M263.4 163.5h.8l.2 .2v1.1l-.2 .2h-.8l-.1-.2v-1.1zM264.1 162.5v.5M264.4 163.5l-1.1 1.5M265 163.5h.7l.2 .2v1.1l-.2 .2h-.7l-.2-.2v-1.1zM265.3 162.5v.5M265.9 163.5l-1.1 1.5M266.3 164v.8l.2 .2h.8l.1-.2M266.6 162.5v.5M267.4 164v1M267.6 163h-62.5v-28.5h62.7v28.5"/>
</g>
<g fill="#000" stroke="#000" stroke-width=".42">
<circle cx="91.6" cy="90.3" r=".51"/>
<circle cx="106.8" cy="90.3" r=".51"/>
<circle cx="111.9" cy="90.3" r=".51"/>
<circle cx="68.7" cy="136.1" r=".51"/>
<circle cx="96.6" cy="136.1" r=".51"/>
<circle cx="117" cy="136.1" r=".51"/>
<circle cx="139.8" cy="164" r=".51"/>
<circle cx="157.6" cy="164" r=".51"/>
<circle cx="30.6" cy="184.3" r=".51"/>
<circle cx="68.7" cy="184.3" r=".51"/>
<circle cx="96.6" cy="184.3" r=".51"/>
<circle cx="117" cy="184.3" r=".51"/>
<circle cx="139.8" cy="184.3" r=".51"/>
</g>
<g font-size="3.1">
<text x="48.2" y="20.9">U1</text>
<text x="40.6" y="74.2">U3</text>
<text x="96.4" y="74.2">D2</text>
<text x="96.4" y="88.4">R3</text>
<text x="63.8" y="104.7">U2</text>
<text x="45.6" y="132.6">L1</text>
<text x="83.7" y="132.6">D1</text>
<text x="142.4" y="136.1">Title: Boost Converter PID</text>
<text x="142.4" y="139.9">Author: Salah Ud Din</text>
<text x="142.4" y="143.7">GitHub: github.com/4yub1k</text>
<text x="142.3" y="148.8">R2</text>
<text x="72.7" y="155.7">Q3</text>
<text x="37.2" y="159">V1</text>
<text x="100.7" y="159">C1</text>
<text x="119.5" y="156.5">R1</text>
<text x="142.3" y="171.7">R4</text>
<text x="161.6" y="174.2">D3</text>
</g>
<g font-size="2.1">
<text x="43.5" y="23.9">29</text>
<text x="86.5" y="23.9">7</text>
<text x="28" y="25.1">GPIO5</text>
<text x="28" y="27.6">GPIO6</text>
<text x="43.5" y="26.5">31</text>
<text x="43.5" y="29">32</text>
<text x="49.7" y="25.1">GPIO5</text>
<text x="49.7" y="27.6">GPIO6</text>
<text x="62.4" y="27.6">GPIO17/GPIO_GEN0</text>
<text x="63.5" y="25.1">GPIO4/GPIO_GCLK</text>
<text x="86.5" y="26.5">11</text>
<text x="86.5" y="29">12</text>
<text x="97.9" y="25.1">GPIO4</text>
<text x="97.9" y="27.6">GPIO17</text>
<text x="26.8" y="32.7">GPIO13</text>
<text x="26.8" y="30.1">GPIO12</text>
<text x="26.8" y="35.2">GPIO16</text>
<text x="43.5" y="31.5">33</text>
<text x="43.5" y="34.1">36</text>
<text x="49.7" y="32.7">GPIO13</text>
<text x="49.7" y="30.1">GPIO12</text>
<text x="49.7" y="35.2">GPIO16</text>
<text x="62.4" y="32.7">GPIO27/GPIO_GEN2</text>
<text x="62.4" y="35.2">GPIO22/GPIO_GEN3</text>
<text x="62.4" y="30.1">GPIO18/GPIO_GEN1</text>
<text x="86.5" y="31.5">13</text>
<text x="86.5" y="34.1">15</text>
<text x="97.9" y="32.7">GPIO27</text>
<text x="97.9" y="35.2">GPIO22</text>
<text x="97.9" y="30.1">GPIO18</text>
<text x="26.8" y="37.8">GPIO19</text>
<text x="26.8" y="40.3">GPIO20</text>
<text x="43.5" y="36.6">35</text>
<text x="43.5" y="41.7">37</text>
<text x="43.5" y="39.2">38</text>
<text x="49.7" y="37.8">GPIO19</text>
<text x="49.7" y="40.3">GPIO20</text>
<text x="62.4" y="37.8">GPIO23/GPIO_GEN4</text>
<text x="62.4" y="40.3">GPIO24/GPIO_GEN5</text>
<text x="86.5" y="36.6">16</text>
<text x="86.5" y="39.2">18</text>
<text x="86.5" y="41.7">22</text>
<text x="97.9" y="37.8">GPIO23</text>
<text x="97.9" y="40.3">GPIO24</text>
<text x="26.8" y="42.8">GPIO26</text>
<text x="26.8" y="45.4">GPIO21</text>
<text x="43.5" y="44.2">40</text>
<text x="49.7" y="42.8">GPIO26</text>
<text x="49.7" y="45.4">GPIO21</text>
<text x="62.4" y="42.8">GPIO25/GPIO_GEN6</text>
<text x="69.1" y="47.9">GPIO10/MOSI</text>
<text x="86.5" y="46.8">19</text>
<text x="97.9" y="47.9">MOSI</text>
<text x="97.9" y="42.8">GPIO25</text>
<text x="30" y="53">RXD</text>
<text x="30.2" y="50.5">TXD</text>
<text x="43.5" y="51.9">10</text>
<text x="44.7" y="49.3">8</text>
<text x="49.7" y="53">GPIO15/RXD0</text>
<text x="49.7" y="50.5">GPIO14/TXD0</text>
<text x="70.3" y="50.5">GPIO9/MISO</text>
<text x="70.4" y="53">GPIO11/CLK</text>
<text x="86.5" y="49.3">21</text>
<text x="86.5" y="51.9">23</text>
<text x="97.9" y="50.5">MISO</text>
<text x="97.9" y="53">CLK</text>
<text x="30.1" y="58.1">SDA</text>
<text x="44.7" y="56.9">3</text>
<text x="44.7" y="59.5">5</text>
<text x="49.7" y="58.1">GPIO2/SDA1</text>
<text x="67" y="55.5">GPIO8/SPI_CE0</text>
<text x="67" y="58.1">GPIO7/SPI_CE1</text>
<text x="86.5" y="54.4">24</text>
<text x="86.5" y="56.9">26</text>
<text x="97.9" y="55.5">CS</text>
<text x="97.9" y="58.1">GPIO7</text>
<text x="30.3" y="60.6">SCL</text>
<text x="48.2" y="64.6">RPI4</text>
<text x="49.7" y="60.6">GPIO3/SCL1</text>
<text x="88.4" y="66.9">Raspberry Pi 4</text>
<text x="37" y="77.3">1</text>
<text x="61.1" y="77.3">11</text>
<text x="24.9" y="78.4">ADC</text>
<text x="28.1" y="83.5">+3.3V</text>
<text x="37" y="79.8">2</text>
<text x="37" y="82.3">3</text>
<text x="42" y="78.4">CH0</text>
<text x="42" y="80.9">CH1</text>
<text x="42" y="83.5">CH2</text>
<text x="51.3" y="80.9">DOUT</text>
<text x="53.2" y="78.4">CLK</text>
<text x="53.6" y="83.5">DIN</text>
<text x="61.1" y="82.3">9</text>
<text x="61.1" y="79.8">10</text>
<text x="70" y="78.4">CLK</text>
<text x="70" y="80.9">MISO</text>
<text x="70" y="83.5">MOSI</text>
<text x="96.4" y="82.3">DIODE</text>
<text x="35.9" y="90">13</text>
<text x="37" y="84.9">4</text>
<text x="42" y="86">CH3</text>
<text x="47.8" y="86">CS/SHDN</text>
<text x="61.1" y="84.9">8</text>
<text x="61.1" y="90">14</text>
<text x="70" y="86">CS</text>
<text x="111.9" y="87.3">GATE</text>
<text x="24.7" y="93.6">GND</text>
<text x="35.9" y="92.5">12</text>
<text x="42" y="91.1">VREF</text>
<text x="42" y="93.6">AGND</text>
<text x="51.1" y="93.6">DGND</text>
<text x="52.8" y="91.1">VDD</text>
<text x="61.1" y="92.5">7</text>
<text x="70" y="93.6">GND</text>
<text x="82.4" y="91.1">LO</text>
<text x="96.4" y="93.5">10</text>
<text x="123.3" y="91.1">GATE</text>
<text x="40.6" y="97.6">MCP3004</text>
<text x="50.9" y="98.7">+12V</text>
<text x="54.1" y="105.2">1</text>
<text x="27.2" y="111.4">GND</text>
<text x="39.6" y="110.3">2</text>
<text x="44.6" y="111.4">HIN</text>
<text x="52.2" y="111.3">V+</text>
<text x="59.2" y="114">HO</text>
<text x="59.6" y="111.4">VB</text>
<text x="66.2" y="110.3">8</text>
<text x="66.2" y="112.8">7</text>
<text x="93.7" y="111.4">TXD</text>
<text x="110.6" y="111.4">RXD</text>
<text x="24.3" y="119">GPIO18</text>
<text x="39.6" y="117.9">3</text>
<text x="44.6" y="119">LIN</text>
<text x="51" y="119.2">COM</text>
<text x="59.6" y="116.5">VS</text>
<text x="59.6" y="119">LO</text>
<text x="66.2" y="115.4">6</text>
<text x="66.2" y="117.9">5</text>
<text x="80.1" y="116.5">GND</text>
<text x="80.1" y="119">LO</text>
<text x="110.6" y="116.5">TXD</text>
<text x="54.1" y="125.3">4</text>
<text x="63.8" y="125.5">IR2101</text>
<text x="110.6" y="121.6">RTS</text>
<text x="110.6" y="126.7">CTS</text>
<text x="119.5" y="133">R1(2)</text>
<text x="45.6" y="138.2">330uH</text>
<text x="73.8" y="140.6">Q3(D)</text>
<text x="83.7" y="140.8">BAR28</text>
<text x="142.3" y="151.8">40k</text>
<text x="37.2" y="161.9">5V</text>
<text x="72.7" y="158.6">IRFZ44N</text>
<text x="100.7" y="161.9">100uF</text>
<text x="119.5" y="159.4">100</text>
<text x="144.9" y="158.4">ADC</text>
<text x="43.9" y="162.2">GATE</text>
<text x="164" y="164.8">ADC</text>
<text x="245.2" y="172.4">A</text>
<text x="33.1" y="176.1">R = 100, F = 100KHz, Vr/Vo = 1%</text>
<text x="33.1" y="178.6">Min L = 62uH</text>
<text x="142.3" y="174.6">1k</text>
<text x="161.6" y="177.2">1N4728A</text>
<text x="223.6" y="178.7">pwm</text>
<text x="245.2" y="177.5">B</text>
<text x="33.1" y="181.2">Min C = 5uF</text>
<text x="202.1" y="182.5">GPIO18</text>
<text x="245.2" y="182.5">C</text>
<text x="245.2" y="187.6">D</text>
</g>
</svg>
